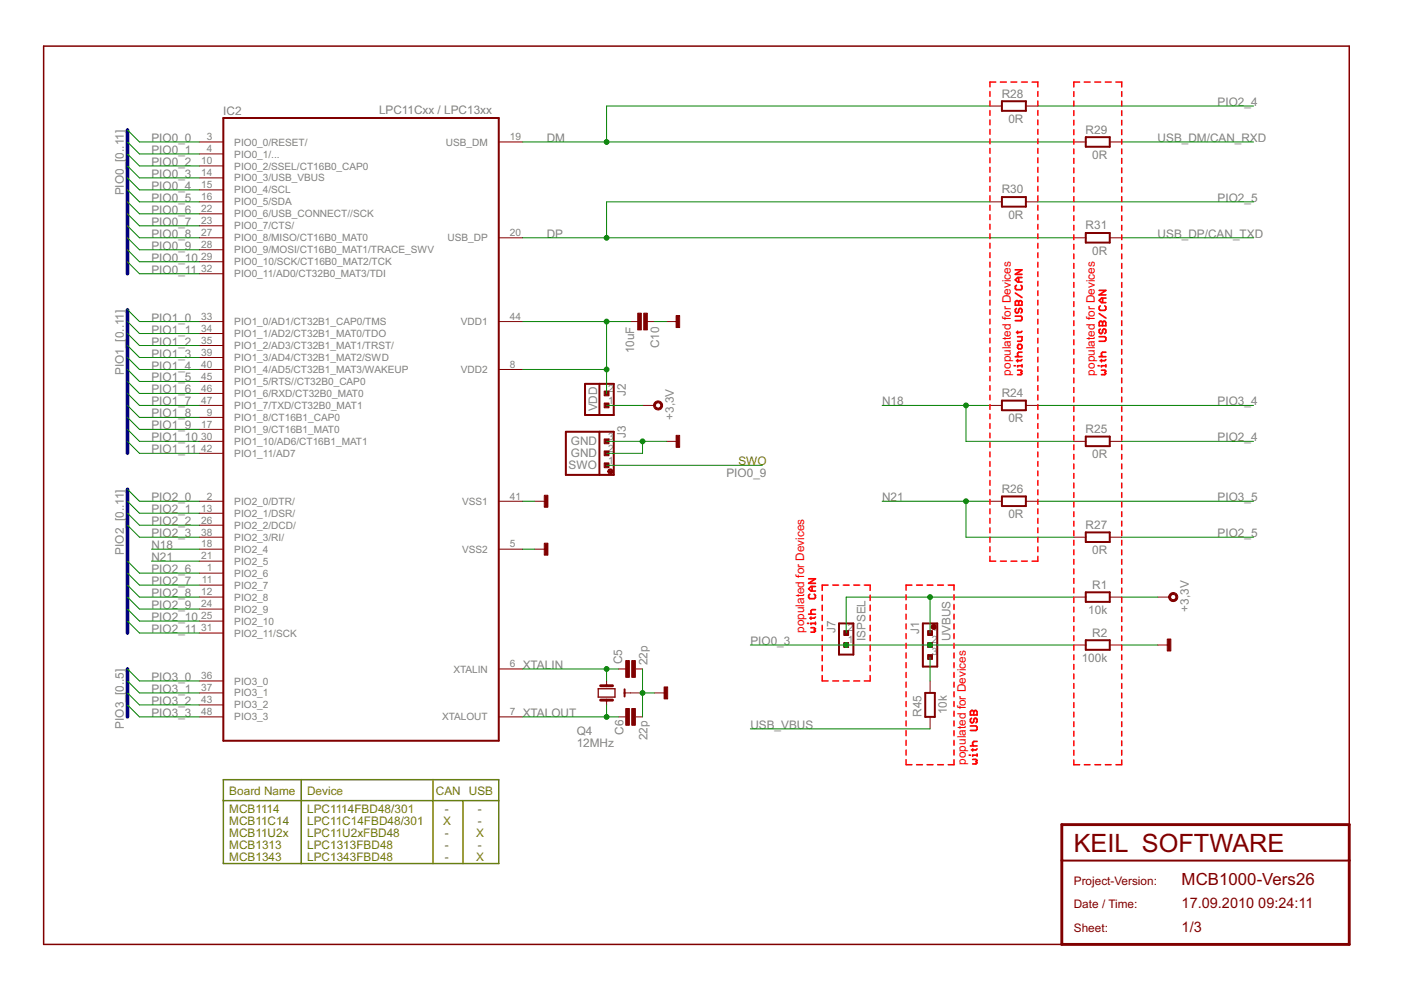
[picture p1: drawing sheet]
<svg xmlns="http://www.w3.org/2000/svg" width="297mm" height="210mm" viewBox="0 0 297 210" stroke-linecap="round" stroke-linejoin="round" font-family="sans-serif">
<g fill="#800000" stroke="#800000" stroke-width=".32">
<path d="M9.2 9.8v190.4z"/>
<path d="M9.2 9.8h276.9z"/>
<path d="M286.1 9.8v165z"/>
<path d="M9.2 200.2h215.9z"/>
</g>
<g fill="#800000" stroke="#800000" stroke-width=".61">
<path d="M225.1 182.5v17.7z"/>
<path d="M225.1 174.8v7.7z"/>
<path d="M225.1 174.8h61z"/>
<path d="M286.1 174.8v7.7z"/>
<path d="M286.1 182.5v17.7z"/>
<path d="M225.1 200.2h61z"/>
<path d="M127.3 145.4h1.3z"/>
<path d="M128.6 145.4h1.3z"/>
<path d="M127.3 148.4h1.3z"/>
<path d="M128.6 148.4h1.3z"/>
</g>
<g fill="#800000" stroke="#800000" stroke-width=".42">
<path d="M225.1 182.5h61z"/>
<path d="M132.4 146.2v.7z"/>
<path d="M132.4 146.9v.8z"/>
<path d="M47.3 157.1h58.4z"/>
<path d="M105.7 25v132.1z"/>
<path d="M47.3 25h58.4z"/>
<path d="M47.3 25v132.1z"/>
<path d="M212.4 21.5h5.1z"/>
<path d="M212.4 21.5v2z"/>
<path d="M212.4 23.5h5.1z"/>
<path d="M217.5 21.5v2z"/>
<path d="M230.2 29.1h5.1z"/>
<path d="M230.2 29.1v2z"/>
<path d="M230.2 31.1h5.1z"/>
<path d="M235.3 29.1v2z"/>
<path d="M212.4 41.8h5.1z"/>
<path d="M212.4 41.8v2z"/>
<path d="M212.4 43.8h5.1z"/>
<path d="M217.5 41.8v2z"/>
<path d="M230.2 49.4h5.1z"/>
<path d="M230.2 49.4v2z"/>
<path d="M230.2 51.4h5.1z"/>
<path d="M235.3 49.4v2z"/>
<path d="M212.4 84.9h5.1z"/>
<path d="M212.4 84.9v2.1z"/>
<path d="M212.4 87h5.1z"/>
<path d="M217.5 84.9v2.1z"/>
<path d="M230.2 92.6h5.1z"/>
<path d="M230.2 92.6v2z"/>
<path d="M230.2 94.6h5.1z"/>
<path d="M235.3 92.6v2z"/>
<path d="M212.4 105.3h5.1z"/>
<path d="M212.4 105.3v2z"/>
<path d="M212.4 107.3h5.1z"/>
<path d="M217.5 105.3v2z"/>
<path d="M230.2 112.9h5.1z"/>
<path d="M230.2 112.9v2z"/>
<path d="M230.2 114.9h5.1z"/>
<path d="M235.3 112.9v2z"/>
<path d="M230.2 125.6h5.1z"/>
<path d="M230.2 125.6v2z"/>
<path d="M230.2 127.6h5.1z"/>
<path d="M235.3 125.6v2z"/>
<path d="M230.2 135.7h5.1z"/>
<path d="M230.2 135.7v2.1z"/>
<path d="M230.2 137.8h5.1z"/>
<path d="M235.3 135.7v2.1z"/>
<path d="M177.9 138.8h3z"/>
<path d="M177.9 132.2v6.6z"/>
<path d="M180.9 132.2v6.6z"/>
<path d="M177.9 132.2h3z"/>
<path d="M195.7 141.3h3z"/>
<path d="M195.7 132.2v9.1z"/>
<path d="M198.7 132.2v9.1z"/>
<path d="M195.7 132.2h3z"/>
<path d="M196.2 146.9v5.1z"/>
<path d="M196.2 152h2z"/>
<path d="M198.2 146.9v5.1z"/>
<path d="M196.2 146.9h2z"/>
<path d="M127.1 88h3z"/>
<path d="M127.1 81.4v6.6z"/>
<path d="M130.1 81.4v6.6z"/>
<path d="M127.1 81.4h3z"/>
<path d="M124 81.4v6.6z"/>
<path d="M124 81.4h3.1z"/>
<path d="M124 88h3.1z"/>
<path d="M127.1 91.5h3z"/>
<path d="M127.1 91.5v9.2z"/>
<path d="M130.1 91.5v9.2z"/>
<path d="M127.1 100.7h3z"/>
<path d="M120 91.5v9.2z"/>
<path d="M120 91.5h7.1z"/>
<path d="M120 100.7h7.1z"/>
</g>
<g fill="#800000" stroke="#800000" stroke-width=".21">
<path d="M138.8 146.9h2.5z"/>
<path d="M128.6 144.4v1z"/>
<path d="M128.6 148.4v1.1z"/>
<path d="M133.7 146.9h2.5z"/>
<path d="M132.4 146.9h1.3z"/>
<path d="M131.1 141.8h1.6z"/>
<path d="M134.7 141.8h1.5z"/>
<path d="M134.7 152h1.5z"/>
<path d="M131.1 152h1.6z"/>
<path d="M105.7 106.3h5.1z"/>
<path d="M42.3 30.1h5z"/>
<path d="M105.7 30.1h5.1z"/>
<path d="M105.7 78.3h5.1z"/>
<path d="M105.7 68.2h5.1z"/>
<path d="M105.7 116.4h5.1z"/>
<path d="M42.3 32.6h5z"/>
<path d="M42.3 35.2h5z"/>
<path d="M42.3 37.7h5z"/>
<path d="M42.3 40.3h5z"/>
<path d="M42.3 42.8h5z"/>
<path d="M42.3 45.3h5z"/>
<path d="M42.3 47.9h5z"/>
<path d="M42.3 50.4h5z"/>
<path d="M42.3 53h5z"/>
<path d="M42.3 55.5h5z"/>
<path d="M42.3 58h5z"/>
<path d="M42.3 68.2h5z"/>
<path d="M42.3 70.7h5z"/>
<path d="M42.3 73.3h5z"/>
<path d="M42.3 75.8h5z"/>
<path d="M42.3 78.3h5z"/>
<path d="M42.3 80.9h5z"/>
<path d="M42.3 83.4h5z"/>
<path d="M42.3 86h5z"/>
<path d="M42.3 88.5h5z"/>
<path d="M42.3 91h5z"/>
<path d="M42.3 93.6h5z"/>
<path d="M42.3 96.1h5z"/>
<path d="M42.3 106.3h5z"/>
<path d="M42.3 124.1h5z"/>
<path d="M42.3 126.6h5z"/>
<path d="M42.3 108.8h5z"/>
<path d="M42.3 116.4h5z"/>
<path d="M42.3 119h5z"/>
<path d="M42.3 129.1h5z"/>
<path d="M42.3 131.7h5z"/>
<path d="M42.3 111.4h5z"/>
<path d="M42.3 134.2h5z"/>
<path d="M42.3 113.9h5z"/>
<path d="M42.3 121.5h5z"/>
<path d="M42.3 144.4h5z"/>
<path d="M42.3 146.9h5z"/>
<path d="M42.3 149.5h5z"/>
<path d="M42.3 152h5z"/>
<path d="M105.7 50.4h5.1z"/>
<path d="M105.7 141.8h5.1z"/>
<path d="M105.7 152h5.1z"/>
<path d="M137.2 68.2h1.6z"/>
<path d="M133.7 68.2h1.5z"/>
<path d="M141.3 68.2h2.5z"/>
<path d="M136.2 86h2.6z"/>
<path d="M113.4 106.3h2.5z"/>
<path d="M113.4 116.4h2.5z"/>
<path d="M217.5 22.5h2.5z"/>
<path d="M209.9 22.5h2.5z"/>
<path d="M235.3 30.1h2.5z"/>
<path d="M227.7 30.1h2.5z"/>
<path d="M217.5 42.8h2.5z"/>
<path d="M209.9 42.8h2.5z"/>
<path d="M235.3 50.4h2.5z"/>
<path d="M227.7 50.4h2.5z"/>
<path d="M217.5 86h2.5z"/>
<path d="M209.9 86h2.5z"/>
<path d="M235.3 93.6h2.5z"/>
<path d="M227.7 93.6h2.5z"/>
<path d="M217.5 106.3h2.5z"/>
<path d="M209.9 106.3h2.5z"/>
<path d="M235.3 113.9h2.5z"/>
<path d="M227.7 113.9h2.5z"/>
<path d="M235.3 126.6h2.5z"/>
<path d="M227.7 126.6h2.5z"/>
<path d="M235.3 136.8h2.5z"/>
<path d="M227.7 136.8h2.5z"/>
<path d="M245.4 126.6h2.6z"/>
<path d="M245.4 136.8h2.6z"/>
<path d="M197.2 144.4v2.5z"/>
<path d="M197.2 152v2.5z"/>
<path d="M141.3 93.6h2.5z"/>
<path d="M138.8 85.4a.96 .96 0 0 1 1.5 0 .96 .96 0 0 1-.5 1.5 .96 .96 0 0 1-1.2-.9h.4a.56 .56 0 0 1 .8-.5 .56 .56 0 0 1 .1 .9 .56 .56 0 0 1-.9-.3v-.1h-.4z" fill-rule="evenodd"/>
<path d="M248 126a.97 .97 0 0 1 1.5 .1 .97 .97 0 0 1-.5 1.4 .97 .97 0 0 1-1.2-.9h.4a.56 .56 0 0 1 .7-.6 .56 .56 0 0 1 .3 .9 .56 .56 0 0 1-1-.1v-.2h-.4z" fill-rule="evenodd"/>
<path d="M197.7 132.5a.55 .55 0 0 1 .8 .2 .55 .55 0 0 1-.4 .7 .55 .55 0 0 1-.7-.5l.6-.1 .1 .1-.1 .2-.6-.2z" fill-rule="evenodd"/>
<path d="M129.1 99.5a.55 .55 0 0 1 .8 .2 .55 .55 0 0 1-.4 .8 .55 .55 0 0 1-.6-.6l.6-.1v.3l-.6-.2z" fill-rule="evenodd"/>
</g>
<g fill="#800000" stroke="#800000" stroke-width=".21">
<path d="M140.8 145.6h.8v2.6h-.8z"/>
<path d="M132.7 140.1h.7v3.5h-.7z"/>
<path d="M133.9 140.1h.8v3.5h-.8z"/>
<path d="M133.9 150.2h.8v3.6h-.8z"/>
<path d="M132.7 150.2h.7v3.6h-.7z"/>
<path d="M136.5 66.4h.7v3.6h-.7z"/>
<path d="M135.2 66.4h.8v3.6h-.8z"/>
<path d="M143.3 66.9h.8v2.5h-.8z"/>
<path d="M115.4 105h.8v2.5h-.8z"/>
<path d="M115.4 115.2h.8v2.5h-.8z"/>
<path d="M247.5 135.5h.7v2.5h-.7z"/>
<path d="M178.9 133.7h1v1h-1z"/>
<path d="M178.9 136.2h1v1.1h-1z"/>
<path d="M196.7 136.2h1v1.1h-1z"/>
<path d="M196.7 138.8h1v1h-1z"/>
<path d="M196.7 133.7h1v1h-1z"/>
<path d="M128.1 82.9h1v1h-1z"/>
<path d="M128.1 85.4h1v1.1h-1z"/>
<path d="M128.1 95.6h1v1h-1z"/>
<path d="M128.1 93.1h1v1h-1z"/>
<path d="M128.1 98.1h1v1.1h-1z"/>
<path d="M143.3 92.3h.8v2.5h-.8z"/>
</g>
<g fill="#800000" stroke="#800000" stroke-width=".28">
<path d="M126.8 147.8h3.6z"/>
<path d="M130.4 146v1.8z"/>
<path d="M126.8 146h3.6z"/>
<path d="M126.8 146v1.8z"/>
</g>
<g fill="#000080" stroke="#000080" stroke-width=".76">
<path d="M27 27.6v30.4z"/>
<path d="M27 65.7v30.4z"/>
<path d="M27 103.7v30.5z"/>
<path d="M27 141.8v10.2z"/>
</g>
<g fill="#008000" stroke="#008000" stroke-width=".21">
<path d="M136.2 146.9v5.1z"/>
<path d="M136.2 141.8v5.1z"/>
<path d="M136.2 146.9h2.6z"/>
<path d="M138.8 68.2h2.5z"/>
<path d="M110.8 106.3h2.6z"/>
<path d="M110.8 116.4h2.6z"/>
<path d="M237.8 136.8h7.6z"/>
<path d="M136.2 93.6h5.1z"/>
<path d="M128.6 93.6h7.6z"/>
<path d="M136.2 93.6v2.5z"/>
<path d="M128.6 96.1h7.6z"/>
<path d="M128.6 152h2.5z"/>
<path d="M128.6 149.5v2.5z"/>
<path d="M110.8 152h17.8z"/>
<path d="M110.8 141.8h17.8z"/>
<path d="M128.6 141.8h2.5z"/>
<path d="M128.6 141.8v2.6z"/>
<path d="M27 27.6l2.6 2.5z"/>
<path d="M29.6 30.1h12.7z"/>
<path d="M27 30.1l2.6 2.5z"/>
<path d="M29.6 32.6h12.7z"/>
<path d="M27 32.6l2.6 2.6z"/>
<path d="M29.6 35.2h12.7z"/>
<path d="M27 35.2l2.6 2.5z"/>
<path d="M29.6 37.7h12.7z"/>
<path d="M197.2 136.8h30.5z"/>
<path d="M179.4 136.8h17.8z"/>
<path d="M159.1 136.8h20.3z"/>
<path d="M27 37.7l2.6 2.6z"/>
<path d="M29.6 40.3h12.7z"/>
<path d="M27 40.3l2.6 2.5z"/>
<path d="M29.6 42.8h12.7z"/>
<path d="M27 42.8l2.6 2.5z"/>
<path d="M29.6 45.3h12.7z"/>
<path d="M27 45.3l2.6 2.6z"/>
<path d="M29.6 47.9h12.7z"/>
<path d="M27 47.9l2.6 2.5z"/>
<path d="M29.6 50.4h12.7z"/>
<path d="M27 50.4l2.6 2.6z"/>
<path d="M29.6 53h12.7z"/>
<path d="M128.6 98.7h33z"/>
<path d="M27 55.5l2.6 2.5z"/>
<path d="M29.6 58h12.7z"/>
<path d="M27 53l2.6 2.5z"/>
<path d="M29.6 55.5h12.7z"/>
<path d="M27 65.7l2.6 2.5z"/>
<path d="M29.6 68.2h12.7z"/>
<path d="M27 68.2l2.6 2.5z"/>
<path d="M29.6 70.7h12.7z"/>
<path d="M27 70.7l2.6 2.6z"/>
<path d="M29.6 73.3h12.7z"/>
<path d="M27 73.3l2.6 2.5z"/>
<path d="M29.6 75.8h12.7z"/>
<path d="M27 75.8l2.6 2.5z"/>
<path d="M29.6 78.3h12.7z"/>
<path d="M27 78.3l2.6 2.6z"/>
<path d="M29.6 80.9h12.7z"/>
<path d="M27 80.9l2.6 2.5z"/>
<path d="M29.6 83.4h12.7z"/>
<path d="M27 83.4l2.6 2.6z"/>
<path d="M29.6 86h12.7z"/>
<path d="M27 86l2.6 2.5z"/>
<path d="M29.6 88.5h12.7z"/>
<path d="M27 88.5l2.6 2.5z"/>
<path d="M29.6 91h12.7z"/>
<path d="M27 93.6l2.6 2.5z"/>
<path d="M29.6 96.1h12.7z"/>
<path d="M27 103.7l2.6 2.6z"/>
<path d="M29.6 106.3h12.7z"/>
<path d="M27 106.3l2.6 2.5z"/>
<path d="M29.6 108.8h12.7z"/>
<path d="M27 108.8l2.6 2.6z"/>
<path d="M29.6 111.4h12.7z"/>
<path d="M27 111.4l2.6 2.5z"/>
<path d="M29.6 113.9h12.7z"/>
<path d="M220 22.5h45.8z"/>
<path d="M237.8 93.6h28z"/>
<path d="M220 42.8h45.8z"/>
<path d="M237.8 113.9h28z"/>
<path d="M27 119l2.6 2.5z"/>
<path d="M29.6 121.5h12.7z"/>
<path d="M27 121.5l2.6 2.6z"/>
<path d="M29.6 124.1h12.7z"/>
<path d="M27 124.1l2.6 2.5z"/>
<path d="M29.6 126.6h12.7z"/>
<path d="M27 126.6l2.6 2.5z"/>
<path d="M29.6 129.1h12.7z"/>
<path d="M27 129.1l2.6 2.6z"/>
<path d="M29.6 131.7h12.7z"/>
<path d="M27 131.7l2.6 2.5z"/>
<path d="M29.6 134.2h12.7z"/>
<path d="M110.8 30.1h17.8z"/>
<path d="M128.6 30.1h99.1z"/>
<path d="M128.6 22.5v7.6z"/>
<path d="M128.6 22.5h81.3z"/>
<path d="M237.8 30.1h28z"/>
<path d="M110.8 50.4h17.8z"/>
<path d="M128.6 50.4h99.1z"/>
<path d="M128.6 42.8v7.6z"/>
<path d="M128.6 42.8h81.3z"/>
<path d="M237.8 50.4h28z"/>
<path d="M220 86h45.8z"/>
<path d="M220 106.3h45.8z"/>
<path d="M204.8 93.6h22.9z"/>
<path d="M204.8 86v7.6z"/>
<path d="M204.8 86h5.1z"/>
<path d="M187 86h17.8z"/>
<path d="M32.1 116.4h10.2z"/>
<path d="M204.8 113.9h22.9z"/>
<path d="M204.8 106.3v7.6z"/>
<path d="M204.8 106.3h5.1z"/>
<path d="M187 106.3h17.8z"/>
<path d="M32.1 119h10.2z"/>
<path d="M237.8 126.6h7.6z"/>
<path d="M128.6 86h7.6z"/>
<path d="M197.2 126.6h30.5z"/>
<path d="M179.4 126.6h17.8z"/>
<path d="M197.2 126.6v7.6z"/>
<path d="M179.4 126.6v7.6z"/>
<path d="M197.2 139.3v5.1z"/>
<path d="M159.1 154.5h38.1z"/>
<path d="M128.6 68.2h5.1z"/>
<path d="M110.8 68.2h17.8z"/>
<path d="M128.6 68.2v10.1z"/>
<path d="M110.8 78.3h17.8z"/>
<path d="M128.6 78.3v5.1z"/>
<path d="M27 141.8l2.6 2.6z"/>
<path d="M29.6 144.4h12.7z"/>
<path d="M27 144.4l2.6 2.5z"/>
<path d="M29.6 146.9h12.7z"/>
<path d="M27 146.9l2.6 2.6z"/>
<path d="M29.6 149.5h12.7z"/>
<path d="M27 149.5l2.6 2.5z"/>
<path d="M29.6 152h12.7z"/>
<path d="M27 91l2.6 2.6z"/>
<path d="M29.6 93.6h12.7z"/>
<circle cx="136.2" cy="146.9" r=".51"/>
<circle cx="136.2" cy="93.6" r=".51"/>
<circle cx="128.6" cy="152" r=".51"/>
<circle cx="128.6" cy="141.8" r=".51"/>
<circle cx="197.2" cy="136.8" r=".51"/>
<circle cx="179.4" cy="136.8" r=".51"/>
<circle cx="128.6" cy="30.1" r=".51"/>
<circle cx="128.6" cy="50.4" r=".51"/>
<circle cx="204.8" cy="86" r=".51"/>
<circle cx="204.8" cy="106.3" r=".51"/>
<circle cx="197.2" cy="126.6" r=".51"/>
<circle cx="128.6" cy="68.2" r=".51"/>
<circle cx="128.6" cy="78.3" r=".51"/>
</g>
<g fill="#808000" stroke="#808000" stroke-width=".32">
<path d="M47.3 169.8h16.6z"/>
<path d="M63.9 169.8h27.9z"/>
<path d="M91.8 169.8h6.3z"/>
<path d="M98.1 169.8h7.6z"/>
<path d="M105.7 169.8v13.3z"/>
<path d="M98.1 183.1h7.6z"/>
<path d="M91.8 183.1h6.3z"/>
<path d="M63.9 183.1h27.9z"/>
<path d="M47.3 183.1h16.6z"/>
<path d="M47.3 169.8v13.3z"/>
<path d="M63.9 169.8v13.3z"/>
<path d="M91.8 169.8v13.3z"/>
<path d="M98.1 169.8v13.3z"/>
<path d="M47.3 165.3h16.6z"/>
<path d="M63.9 165.3h27.9z"/>
<path d="M91.8 165.3h13.9z"/>
<path d="M47.3 165.3v4.5z"/>
<path d="M105.7 165.3v4.5z"/>
<path d="M63.9 165.3v4.5z"/>
<path d="M91.8 165.3v4.5z"/>
</g>
<g fill="#f00" stroke="#f00" stroke-width=".32">
<path d="M209.9 17.4v1z"/>
<path d="M209.9 19.4v1z"/>
<path d="M209.9 21.4v1z"/>
<path d="M209.9 23.4v1z"/>
<path d="M209.9 25.4v1.1z"/>
<path d="M209.9 27.5v1z"/>
<path d="M209.9 29.5v1z"/>
<path d="M209.9 31.5v1z"/>
<path d="M209.9 33.5v1z"/>
<path d="M209.9 35.5v1z"/>
<path d="M209.9 37.5v1z"/>
<path d="M209.9 39.5v1z"/>
<path d="M209.9 41.5v1z"/>
<path d="M209.9 43.5v1.1z"/>
<path d="M209.9 45.6v1z"/>
<path d="M209.9 47.6v1z"/>
<path d="M209.9 49.6v1z"/>
<path d="M209.9 51.6v1z"/>
<path d="M209.9 53.6v1z"/>
<path d="M209.9 55.6v1z"/>
<path d="M209.9 57.6v1z"/>
<path d="M209.9 59.6v1z"/>
<path d="M209.9 61.6v1.1z"/>
<path d="M209.9 63.6v1.1z"/>
<path d="M209.9 65.7v1z"/>
<path d="M209.9 67.7v1z"/>
<path d="M209.9 69.7v1z"/>
<path d="M209.9 71.7v1z"/>
<path d="M209.9 73.7v1z"/>
<path d="M209.9 75.7v1z"/>
<path d="M209.9 77.7v1z"/>
<path d="M209.9 79.8v1z"/>
<path d="M209.9 81.8v1z"/>
<path d="M209.9 83.8v1z"/>
<path d="M209.9 85.8v1z"/>
<path d="M209.9 87.8v1z"/>
<path d="M209.9 89.8v1z"/>
<path d="M209.9 91.8v1z"/>
<path d="M209.9 93.8v1z"/>
<path d="M209.9 95.8v1.1z"/>
<path d="M209.9 97.9v1z"/>
<path d="M209.9 99.9v1z"/>
<path d="M209.9 101.9v1z"/>
<path d="M209.9 103.9v1z"/>
<path d="M209.9 105.9v1z"/>
<path d="M209.9 107.9v1z"/>
<path d="M209.9 109.9v1z"/>
<path d="M209.9 111.9v1z"/>
<path d="M209.9 113.9v1.1z"/>
<path d="M209.9 116v1z"/>
<path d="M209.9 118v1z"/>
<path d="M209.9 119h1.2z"/>
<path d="M212.1 119h1.3z"/>
<path d="M214.4 119h1.2z"/>
<path d="M216.6 119h1.2z"/>
<path d="M218.8 119h1.2z"/>
<path d="M220 118v1z"/>
<path d="M220 116v1z"/>
<path d="M220 113.9v1.1z"/>
<path d="M220 111.9v1z"/>
<path d="M220 109.9v1z"/>
<path d="M220 107.9v1z"/>
<path d="M220 105.9v1z"/>
<path d="M220 103.9v1z"/>
<path d="M220 101.9v1z"/>
<path d="M220 99.9v1z"/>
<path d="M220 97.9v1z"/>
<path d="M220 95.8v1.1z"/>
<path d="M220 93.8v1z"/>
<path d="M220 91.8v1z"/>
<path d="M220 89.8v1z"/>
<path d="M220 87.8v1z"/>
<path d="M220 85.8v1z"/>
<path d="M220 83.8v1z"/>
<path d="M220 81.8v1z"/>
<path d="M220 79.8v1z"/>
<path d="M220 77.7v1.1z"/>
<path d="M220 75.7v1.1z"/>
<path d="M220 73.7v1z"/>
<path d="M220 71.7v1z"/>
<path d="M220 69.7v1z"/>
<path d="M220 67.7v1z"/>
<path d="M220 65.7v1z"/>
<path d="M220 63.7v1z"/>
<path d="M220 61.7v1z"/>
<path d="M220 59.6v1z"/>
<path d="M220 57.6v1z"/>
<path d="M220 55.6v1z"/>
<path d="M220 53.6v1z"/>
<path d="M220 51.6v1z"/>
<path d="M220 49.6v1z"/>
<path d="M220 47.6v1z"/>
<path d="M220 45.6v1z"/>
<path d="M220 43.5v1.1z"/>
<path d="M220 41.5v1z"/>
<path d="M220 39.5v1z"/>
<path d="M220 37.5v1z"/>
<path d="M220 35.5v1z"/>
<path d="M220 33.5v1z"/>
<path d="M220 31.5v1z"/>
<path d="M220 29.5v1z"/>
<path d="M220 27.5v1z"/>
<path d="M220 25.4v1.1z"/>
<path d="M220 23.4v1z"/>
<path d="M220 21.4v1z"/>
<path d="M220 19.4v1z"/>
<path d="M220 17.4v1z"/>
<path d="M218.8 17.4h1.2z"/>
<path d="M216.6 17.4h1.2z"/>
<path d="M214.4 17.4h1.2z"/>
<path d="M212.1 17.4h1.3z"/>
<path d="M209.9 17.4h1.2z"/>
<path d="M227.7 161.1v1z"/>
<path d="M227.7 159.1v1z"/>
<path d="M227.7 157.1v1z"/>
<path d="M227.7 155v1.1z"/>
<path d="M227.7 153v1.1z"/>
<path d="M227.7 151v1z"/>
<path d="M227.7 149v1z"/>
<path d="M227.7 147v1z"/>
<path d="M227.7 144.9v1z"/>
<path d="M227.7 142.9v1z"/>
<path d="M227.7 140.9v1z"/>
<path d="M227.7 138.9v1z"/>
<path d="M227.7 136.8v1.1z"/>
<path d="M227.7 134.8v1z"/>
<path d="M227.7 132.8v1z"/>
<path d="M227.7 130.8v1z"/>
<path d="M227.7 128.7v1.1z"/>
<path d="M227.7 126.7v1z"/>
<path d="M227.7 124.7v1z"/>
<path d="M227.7 122.7v1z"/>
<path d="M227.7 120.6v1.1z"/>
<path d="M227.7 118.6v1z"/>
<path d="M227.7 116.6v1z"/>
<path d="M227.7 114.6v1z"/>
<path d="M227.7 112.5v1.1z"/>
<path d="M227.7 110.5v1z"/>
<path d="M227.7 108.5v1z"/>
<path d="M227.7 106.5v1z"/>
<path d="M227.7 104.4v1.1z"/>
<path d="M227.7 102.4v1z"/>
<path d="M227.7 100.4v1z"/>
<path d="M227.7 98.4v1z"/>
<path d="M227.7 96.4v1z"/>
<path d="M227.7 94.3v1.1z"/>
<path d="M227.7 92.3v1z"/>
<path d="M227.7 90.3v1z"/>
<path d="M227.7 88.2v1.1z"/>
<path d="M227.7 86.2v1z"/>
<path d="M227.7 84.2v1z"/>
<path d="M227.7 82.2v1z"/>
<path d="M227.7 80.2v1z"/>
<path d="M227.7 78.1v1.1z"/>
<path d="M227.7 76.1v1z"/>
<path d="M227.7 74.1v1z"/>
<path d="M227.7 72.1v1z"/>
<path d="M227.7 70v1.1z"/>
<path d="M227.7 68v1z"/>
<path d="M227.7 66v1z"/>
<path d="M227.7 64v1z"/>
<path d="M227.7 61.9v1z"/>
<path d="M227.7 59.9v1z"/>
<path d="M227.7 57.9v1z"/>
<path d="M227.7 55.9v1z"/>
<path d="M227.7 53.8v1.1z"/>
<path d="M227.7 51.8v1z"/>
<path d="M227.7 49.8v1z"/>
<path d="M227.7 47.8v1z"/>
<path d="M227.7 45.7v1.1z"/>
<path d="M227.7 43.7v1z"/>
<path d="M227.7 41.7v1z"/>
<path d="M227.7 39.7v1z"/>
<path d="M227.7 37.6v1.1z"/>
<path d="M227.7 35.6v1z"/>
<path d="M227.7 33.6v1z"/>
<path d="M227.7 31.6v1z"/>
<path d="M227.7 29.5v1.1z"/>
<path d="M227.7 27.5v1.1z"/>
<path d="M227.7 25.5v1z"/>
<path d="M227.7 23.5v1z"/>
<path d="M227.7 21.4v1.1z"/>
<path d="M227.7 19.4v1z"/>
<path d="M227.7 17.4v1z"/>
<path d="M237.8 161.1v1z"/>
<path d="M237.8 159.1v1z"/>
<path d="M237.8 157.1v1z"/>
<path d="M237.8 155v1.1z"/>
<path d="M237.8 153v1.1z"/>
<path d="M237.8 151v1z"/>
<path d="M237.8 149v1z"/>
<path d="M237.8 147v1z"/>
<path d="M237.8 144.9v1z"/>
<path d="M237.8 142.9v1z"/>
<path d="M237.8 140.9v1z"/>
<path d="M237.8 138.9v1z"/>
<path d="M237.8 136.8v1.1z"/>
<path d="M237.8 134.8v1z"/>
<path d="M237.8 132.8v1z"/>
<path d="M237.8 130.8v1z"/>
<path d="M237.8 128.7v1.1z"/>
<path d="M237.8 126.7v1z"/>
<path d="M237.8 124.7v1z"/>
<path d="M237.8 122.7v1z"/>
<path d="M237.8 120.6v1.1z"/>
<path d="M237.8 118.6v1z"/>
<path d="M237.8 116.6v1z"/>
<path d="M237.8 114.6v1z"/>
<path d="M237.8 112.5v1.1z"/>
<path d="M237.8 110.5v1z"/>
<path d="M237.8 108.5v1z"/>
<path d="M237.8 106.5v1z"/>
<path d="M237.8 104.4v1.1z"/>
<path d="M237.8 102.4v1z"/>
<path d="M237.8 100.4v1z"/>
<path d="M237.8 98.4v1z"/>
<path d="M237.8 96.4v1z"/>
<path d="M237.8 94.3v1.1z"/>
<path d="M237.8 92.3v1z"/>
<path d="M237.8 90.3v1z"/>
<path d="M237.8 88.2v1.1z"/>
<path d="M237.8 86.2v1z"/>
<path d="M237.8 84.2v1z"/>
<path d="M237.8 82.2v1z"/>
<path d="M237.8 80.2v1z"/>
<path d="M237.8 78.1v1.1z"/>
<path d="M237.8 76.1v1z"/>
<path d="M237.8 74.1v1z"/>
<path d="M237.8 72.1v1z"/>
<path d="M237.8 70v1.1z"/>
<path d="M237.8 68v1z"/>
<path d="M237.8 66v1z"/>
<path d="M237.8 64v1z"/>
<path d="M237.8 61.9v1z"/>
<path d="M237.8 59.9v1z"/>
<path d="M237.8 57.9v1z"/>
<path d="M237.8 55.9v1z"/>
<path d="M237.8 53.8v1.1z"/>
<path d="M237.8 51.8v1z"/>
<path d="M237.8 49.8v1z"/>
<path d="M237.8 47.8v1z"/>
<path d="M237.8 45.7v1.1z"/>
<path d="M237.8 43.7v1z"/>
<path d="M237.8 41.7v1z"/>
<path d="M237.8 39.7v1z"/>
<path d="M237.8 37.6v1.1z"/>
<path d="M237.8 35.6v1z"/>
<path d="M237.8 33.6v1z"/>
<path d="M237.8 31.6v1z"/>
<path d="M237.8 29.5v1.1z"/>
<path d="M237.8 27.5v1.1z"/>
<path d="M237.8 25.5v1z"/>
<path d="M237.8 23.5v1z"/>
<path d="M237.8 21.4v1.1z"/>
<path d="M237.8 19.4v1z"/>
<path d="M237.8 17.4v1z"/>
<path d="M236.6 17.4h1.2z"/>
<path d="M234.4 17.4h1.2z"/>
<path d="M232.1 17.4h1.3z"/>
<path d="M229.9 17.4h1.2z"/>
<path d="M227.7 17.4h1.2z"/>
<path d="M236.6 162.1h1.2z"/>
<path d="M234.4 162.1h1.2z"/>
<path d="M232.1 162.1h1.3z"/>
<path d="M229.9 162.1h1.2z"/>
<path d="M227.7 162.1h1.2z"/>
<path d="M202.3 161.1v1z"/>
<path d="M202.3 159v1.1z"/>
<path d="M202.3 157v1z"/>
<path d="M202.3 154.9v1.1z"/>
<path d="M202.3 152.9v1z"/>
<path d="M202.3 150.8v1z"/>
<path d="M202.3 148.7v1.1z"/>
<path d="M202.3 146.7v1z"/>
<path d="M202.3 144.6v1.1z"/>
<path d="M202.3 142.6v1z"/>
<path d="M202.3 140.5v1.1z"/>
<path d="M202.3 138.5v1z"/>
<path d="M202.3 136.4v1.1z"/>
<path d="M202.3 134.3v1.1z"/>
<path d="M202.3 132.3v1z"/>
<path d="M202.3 130.2v1.1z"/>
<path d="M202.3 128.2v1z"/>
<path d="M202.3 126.1v1.1z"/>
<path d="M202.3 124.1v1z"/>
<path d="M192.1 161.1v1z"/>
<path d="M192.1 159v1.1z"/>
<path d="M192.1 157v1z"/>
<path d="M192.1 154.9v1.1z"/>
<path d="M192.1 152.9v1z"/>
<path d="M192.1 150.8v1z"/>
<path d="M192.1 148.7v1.1z"/>
<path d="M192.1 146.7v1z"/>
<path d="M192.1 144.6v1.1z"/>
<path d="M192.1 142.6v1z"/>
<path d="M192.1 140.5v1.1z"/>
<path d="M192.1 138.5v1z"/>
<path d="M192.1 136.4v1.1z"/>
<path d="M192.1 134.3v1.1z"/>
<path d="M192.1 132.3v1z"/>
<path d="M192.1 130.2v1.1z"/>
<path d="M192.1 128.2v1z"/>
<path d="M192.1 126.1v1.1z"/>
<path d="M192.1 124.1v1z"/>
<path d="M201 162.1h1.3z"/>
<path d="M198.8 162.1h1.2z"/>
<path d="M196.6 162.1h1.2z"/>
<path d="M194.3 162.1h1.3z"/>
<path d="M192.1 162.1h1.2z"/>
<path d="M192.1 124.1h1.2z"/>
<path d="M194.3 124.1h1.3z"/>
<path d="M196.6 124.1h1.2z"/>
<path d="M198.8 124.1h1.2z"/>
<path d="M201 124.1h1.3z"/>
<path d="M184.5 143.2v1.2z"/>
<path d="M184.5 141.1v1.1z"/>
<path d="M184.5 139v1.1z"/>
<path d="M184.5 136.8v1.2z"/>
<path d="M184.5 134.7v1.1z"/>
<path d="M184.5 132.6v1.1z"/>
<path d="M184.5 130.5v1.1z"/>
<path d="M184.5 128.3v1.2z"/>
<path d="M184.5 126.2v1.1z"/>
<path d="M184.5 124.1v1.1z"/>
<path d="M174.3 143.2v1.2z"/>
<path d="M174.3 141.1v1.1z"/>
<path d="M174.3 139v1.1z"/>
<path d="M174.3 136.8v1.2z"/>
<path d="M174.3 134.7v1.1z"/>
<path d="M174.3 132.6v1.1z"/>
<path d="M174.3 130.5v1.1z"/>
<path d="M174.3 128.3v1.2z"/>
<path d="M174.3 126.2v1.1z"/>
<path d="M174.3 124.1v1.1z"/>
<path d="M174.3 124.1h1.3z"/>
<path d="M176.6 124.1h1.2z"/>
<path d="M178.8 124.1h1.2z"/>
<path d="M181 124.1h1.3z"/>
<path d="M183.3 124.1h1.2z"/>
<path d="M174.3 144.4h1.3z"/>
<path d="M176.6 144.4h1.2z"/>
<path d="M178.8 144.4h1.2z"/>
<path d="M181 144.4h1.3z"/>
<path d="M183.3 144.4h1.2z"/>
</g>
<g fill="#f00" stroke="#f00" stroke-width=".36">
<path d="M215.8 79.4h.7z"/>
<path d="M216.5 79.4l.2-.2z"/>
<path d="M216.5 79l.2 .2z"/>
<path d="M216.7 78.7l-.2 .3z"/>
<path d="M216.5 78.5l.2 .2z"/>
<path d="M215.8 78.5h.7z"/>
<path d="M215.8 77.6v.2z"/>
<path d="M215.8 77.6h.9z"/>
<path d="M216.7 77.3v.5z"/>
<path d="M215 77.6h.3z"/>
<path d="M215.5 76.5h1z"/>
<path d="M216.5 76.5l.2-.3z"/>
<path d="M215.8 76.2v.5z"/>
<path d="M215.3 75.6h1.4z"/>
<path d="M215.8 75.4l.2 .2z"/>
<path d="M215.8 74.9v.5z"/>
<path d="M216 74.7l-.2 .2z"/>
<path d="M216 74.7h.7z"/>
<path d="M216.7 73.3v.4z"/>
<path d="M216.5 73l.2 .3z"/>
<path d="M216 73h.5z"/>
<path d="M216 73l-.2 .3z"/>
<path d="M215.8 73.3v.4z"/>
<path d="M215.8 73.7l.2 .3z"/>
<path d="M216 74h.5z"/>
<path d="M216.5 74l.2-.3z"/>
<path d="M215.8 72.3h.7z"/>
<path d="M216.5 72.3l.2-.2z"/>
<path d="M216.7 71.4v.7z"/>
<path d="M215.8 71.4h.9z"/>
<path d="M215.5 70.5h1z"/>
<path d="M216.5 70.5l.2-.3z"/>
<path d="M215.8 70.2v.5z"/>
<path d="M215.3 68h1.2z"/>
<path d="M216.7 67.7l-.2 .3z"/>
<path d="M216.7 67.3v.4z"/>
<path d="M216.5 67l.2 .3z"/>
<path d="M215.3 67h1.2z"/>
<path d="M215.5 65.4l-.2 .2z"/>
<path d="M215.3 65.6v.5z"/>
<path d="M215.3 66.1l.2 .2z"/>
<path d="M215.5 66.3h.3z"/>
<path d="M216 66.1l-.2 .2z"/>
<path d="M216 65.6v.5z"/>
<path d="M216 65.6l.2-.2z"/>
<path d="M216.2 65.4h.3z"/>
<path d="M216.5 65.4l.2 .2z"/>
<path d="M216.7 65.6v.5z"/>
<path d="M216.5 66.3l.2-.2z"/>
<path d="M215.3 64.7h1.4z"/>
<path d="M215.3 64v.7z"/>
<path d="M215.3 64l.2-.2z"/>
<path d="M215.5 63.8h.3z"/>
<path d="M215.8 63.8l.2 .2z"/>
<path d="M216 64l.2-.2z"/>
<path d="M216.2 63.8h.3z"/>
<path d="M216.5 63.8l.2 .2z"/>
<path d="M216.7 64v.7z"/>
<path d="M216 64v.7z"/>
<path d="M215.3 62.1l1.4 1z"/>
<path d="M215.5 60.5l-.2 .2z"/>
<path d="M215.3 60.7v.5z"/>
<path d="M215.3 61.2l.2 .2z"/>
<path d="M215.5 61.4h1z"/>
<path d="M216.5 61.4l.2-.2z"/>
<path d="M216.7 60.7v.5z"/>
<path d="M216.5 60.5l.2 .2z"/>
<path d="M215.8 59.8h.9z"/>
<path d="M215.3 59.3l.5 .5z"/>
<path d="M215.3 59.3l.5-.5z"/>
<path d="M215.8 58.8h.9z"/>
<path d="M216 58.8v1z"/>
<path d="M215.3 58.2h1.4z"/>
<path d="M215.3 58.2l1.4-1z"/>
<path d="M215.3 57.2h1.4z"/>
<path d="M233.5 79.4h.7z"/>
<path d="M234.2 79.4l.3-.2z"/>
<path d="M234.2 79l.3 .2z"/>
<path d="M234.5 78.7l-.3 .3z"/>
<path d="M234.2 78.5l.3 .2z"/>
<path d="M233.5 78.5h.7z"/>
<path d="M233.5 77.6v.2z"/>
<path d="M233.5 77.6h1z"/>
<path d="M234.5 77.3v.5z"/>
<path d="M232.8 77.6h.2z"/>
<path d="M233.3 76.5h.9z"/>
<path d="M234.2 76.5l.3-.3z"/>
<path d="M233.5 76.2v.5z"/>
<path d="M233 75.6h1.5z"/>
<path d="M233.5 75.4l.3 .2z"/>
<path d="M233.5 74.9v.5z"/>
<path d="M233.8 74.7l-.3 .2z"/>
<path d="M233.8 74.7h.7z"/>
<path d="M233 72.3h1.2z"/>
<path d="M234.2 72.3l.3-.2z"/>
<path d="M234.5 71.6v.5z"/>
<path d="M234.2 71.4l.3 .2z"/>
<path d="M233 71.4h1.2z"/>
<path d="M233.3 69.8l-.3 .2z"/>
<path d="M233 70v.5z"/>
<path d="M233 70.5l.3 .2z"/>
<path d="M233.3 70.7h.2z"/>
<path d="M233.8 70.5l-.3 .2z"/>
<path d="M233.8 70v.5z"/>
<path d="M233.8 70l.2-.2z"/>
<path d="M234 69.8h.2z"/>
<path d="M234.2 69.8l.3 .2z"/>
<path d="M234.5 70v.5z"/>
<path d="M234.5 70.5l-.3 .2z"/>
<path d="M233 69.1h1.5z"/>
<path d="M233 68.4v.7z"/>
<path d="M233.3 68.1l-.3 .3z"/>
<path d="M233.3 68.1h.2z"/>
<path d="M233.5 68.1l.3 .3z"/>
<path d="M234 68.1l-.2 .3z"/>
<path d="M234 68.1h.2z"/>
<path d="M234.2 68.1l.3 .3z"/>
<path d="M234.5 68.4v.7z"/>
<path d="M233.8 68.4v.7z"/>
<path d="M233 66.5l1.5 .9z"/>
<path d="M233.3 64.9l-.3 .2z"/>
<path d="M233 65.1v.5z"/>
<path d="M233 65.6l.3 .2z"/>
<path d="M233.3 65.8h.9z"/>
<path d="M234.5 65.6l-.3 .2z"/>
<path d="M234.5 65.1v.5z"/>
<path d="M234.2 64.9l.3 .2z"/>
<path d="M233.5 64.2h1z"/>
<path d="M233 63.7l.5 .5z"/>
<path d="M233 63.7l.5-.5z"/>
<path d="M233.5 63.2h1z"/>
<path d="M233.8 63.2v1z"/>
<path d="M233 62.5h1.5z"/>
<path d="M233 62.5l1.5-.9z"/>
<path d="M233 61.6h1.5z"/>
<path d="M206.2 162h.7z"/>
<path d="M206.9 162l.3-.3z"/>
<path d="M206.9 161.5l.3 .2z"/>
<path d="M207.2 161.2l-.3 .3z"/>
<path d="M206.9 161l.3 .2z"/>
<path d="M206.2 161h.7z"/>
<path d="M206.2 160.1v.2z"/>
<path d="M206.2 160.1h1z"/>
<path d="M207.2 159.9v.4z"/>
<path d="M205.5 160.1h.2z"/>
<path d="M206 159h.9z"/>
<path d="M206.9 159l.3-.2z"/>
<path d="M206.2 158.8v.4z"/>
<path d="M205.7 158.2h1.5z"/>
<path d="M206.2 157.9l.3 .3z"/>
<path d="M206.2 157.4v.5z"/>
<path d="M206.2 157.4l.3-.2z"/>
<path d="M206.5 157.2h.7z"/>
<path d="M205.7 154.9h1.2z"/>
<path d="M206.9 154.9l.3-.3z"/>
<path d="M207.2 154.2v.4z"/>
<path d="M206.9 153.9l.3 .3z"/>
<path d="M205.7 153.9h1.2z"/>
<path d="M206 152.3l-.3 .2z"/>
<path d="M205.7 152.5v.5z"/>
<path d="M205.7 153l.3 .2z"/>
<path d="M206 153.2h.2z"/>
<path d="M206.5 153l-.3 .2z"/>
<path d="M206.5 152.5v.5z"/>
<path d="M206.5 152.5l.2-.2z"/>
<path d="M206.7 152.3h.2z"/>
<path d="M206.9 152.3l.3 .2z"/>
<path d="M207.2 152.5v.5z"/>
<path d="M207.2 153l-.3 .2z"/>
<path d="M205.7 151.6h1.5z"/>
<path d="M205.7 150.9v.7z"/>
<path d="M206 150.6l-.3 .3z"/>
<path d="M206 150.6h.2z"/>
<path d="M206.2 150.6l.3 .3z"/>
<path d="M206.7 150.6l-.2 .3z"/>
<path d="M206.7 150.6h.2z"/>
<path d="M206.9 150.6l.3 .3z"/>
<path d="M207.2 150.9v.7z"/>
<path d="M206.5 150.9v.7z"/>
<path d="M171.9 134h.7z"/>
<path d="M172.6 134l.3-.2z"/>
<path d="M172.6 133.6l.3 .2z"/>
<path d="M172.6 133.6l.3-.3z"/>
<path d="M172.6 133.1l.3 .2z"/>
<path d="M171.9 133.1h.7z"/>
<path d="M171.9 132.2v.2z"/>
<path d="M171.9 132.2h1z"/>
<path d="M172.9 131.9v.5z"/>
<path d="M171.2 132.2h.2z"/>
<path d="M171.7 131.1h.9z"/>
<path d="M172.6 131.1l.3-.3z"/>
<path d="M171.9 130.8v.5z"/>
<path d="M171.4 130.2h1.5z"/>
<path d="M171.9 130l.3 .2z"/>
<path d="M171.9 129.5v.5z"/>
<path d="M171.9 129.5l.3-.2z"/>
<path d="M172.2 129.3h.7z"/>
<path d="M171.7 126l-.3 .2z"/>
<path d="M171.4 126.2v.5z"/>
<path d="M171.4 126.7l.3 .2z"/>
<path d="M171.7 126.9h.9z"/>
<path d="M172.6 126.9l.3-.2z"/>
<path d="M172.9 126.2v.5z"/>
<path d="M172.6 126l.3 .2z"/>
<path d="M171.9 125.3h1z"/>
<path d="M171.4 124.8l.5 .5z"/>
<path d="M171.4 124.8l.5-.4z"/>
<path d="M171.9 124.4h1z"/>
<path d="M172.2 124.4v.9z"/>
<path d="M171.4 123.7h1.5z"/>
<path d="M171.4 123.7l1.5-1z"/>
<path d="M171.4 122.7h1.5z"/>
</g>
<text font-size="6" fill="#800000" x="227.7" y="180.7">KEIL SOFTWARE</text>
<text font-size="4" fill="#800000" x="250.5" y="187.5">MCB1000-Vers26</text>
<g font-size="3.4" fill="#800000">
<text x="250.5" y="192.6">17.09.2010</text>
<text x="250.5" y="197.7">1/3</text>
<text x="266.8" y="192.6">09:24:11</text>
</g>
<g font-size="2.8" fill="#808080">
<text x="212.4" y="20.7">R28</text>
<text x="258.1" y="22.5">PIO2_4</text>
<text x="47.3" y="24.4">IC2</text>
<text x="80.4" y="24.3">LPC11Cxx / LPC13xx</text>
<text x="213.8" y="26">0R</text>
<text x="230.2" y="28.3">R29</text>
<text x="32.1" y="30.1">PIO0_0</text>
<text x="32.1" y="32.6">PIO0_1</text>
<text x="32.1" y="35.2">PIO0_2</text>
<text x="115.9" y="30.1">DM</text>
<text x="231.6" y="33.7">0R</text>
<text x="245.4" y="30.1">USB_DM/CAN_RXD</text>
<text x="26.3" y="41.4" transform="rotate(-90 26.3 41.4)">PIO0_[0..11]</text>
<text x="32.1" y="37.7">PIO0_3</text>
<text x="32.1" y="40.3">PIO0_4</text>
<text x="212.4" y="41">R30</text>
<text x="32.1" y="42.8">PIO0_5</text>
<text x="32.1" y="45.3">PIO0_6</text>
<text x="32.1" y="47.9">PIO0_7</text>
<text x="213.8" y="46.3">0R</text>
<text x="258.1" y="42.8">PIO2_5</text>
<text x="32.1" y="50.4">PIO0_8</text>
<text x="32.1" y="53">PIO0_9</text>
<text x="115.9" y="50.4">DP</text>
<text x="230.2" y="48.6">R31</text>
<text x="231.6" y="54">0R</text>
<text x="245.4" y="50.4">USB_DP/CAN_TXD</text>
<text x="32.1" y="58">PIO0_11</text>
<text x="32.1" y="55.5">PIO0_10</text>
<text x="32.1" y="68.2">PIO1_0</text>
<text x="32.1" y="70.7">PIO1_1</text>
<text x="32.1" y="73.3">PIO1_2</text>
<text x="32.1" y="75.8">PIO1_3</text>
<text x="134.5" y="74.9" transform="rotate(-90 134.5 74.9)">10uF</text>
<text x="139.8" y="73.8" transform="rotate(-90 139.8 73.8)">C10</text>
<text x="26.3" y="79.5" transform="rotate(-90 26.3 79.5)">PIO1_[0..11]</text>
<text x="32.1" y="78.3">PIO1_4</text>
<text x="32.1" y="80.9">PIO1_5</text>
<text x="32.1" y="83.4">PIO1_6</text>
<text x="132.7" y="83.9" transform="rotate(-90 132.7 83.9)">J2</text>
<text x="32.1" y="86">PIO1_7</text>
<text x="32.1" y="88.5">PIO1_8</text>
<text x="126.6" y="87.2" transform="rotate(-90 126.6 87.2)">VDD</text>
<text x="142.8" y="89" transform="rotate(-90 142.8 89)">+3,3V</text>
<text x="187" y="86">N18</text>
<text x="212.4" y="84.2">R24</text>
<text x="213.8" y="89.5">0R</text>
<text x="258.1" y="86">PIO3_4</text>
<text x="32.1" y="91">PIO1_9</text>
<text x="32.1" y="93.6">PIO1_10</text>
<text x="121" y="94.3">GND</text>
<text x="132.7" y="92.8" transform="rotate(-90 132.7 92.8)">J3</text>
<text x="230.2" y="91.8">R25</text>
<text x="258.1" y="93.6">PIO2_4</text>
<text x="32.1" y="96.1">PIO1_11</text>
<text x="120.6" y="99.4">SWO</text>
<text x="121" y="96.9">GND</text>
<text x="154" y="101.2">PIO0_9</text>
<text x="231.6" y="97.1">0R</text>
<text x="32.1" y="106.3">PIO2_0</text>
<text x="187" y="106.3">N21</text>
<text x="212.4" y="104.5">R26</text>
<text x="258.1" y="106.3">PIO3_5</text>
<text x="32.1" y="108.8">PIO2_1</text>
<text x="32.1" y="111.4">PIO2_2</text>
<text x="32.1" y="113.9">PIO2_3</text>
<text x="213.8" y="109.8">0R</text>
<text x="230.2" y="112.1">R27</text>
<text x="258.1" y="113.9">PIO2_5</text>
<text x="26.3" y="117.6" transform="rotate(-90 26.3 117.6)">PIO2_[0..11]</text>
<text x="32.1" y="116.4">N18</text>
<text x="32.1" y="119">N21</text>
<text x="231.6" y="117.5">0R</text>
<text x="32.1" y="121.5">PIO2_6</text>
<text x="32.1" y="124.1">PIO2_7</text>
<text x="231.6" y="124.8">R1</text>
<text x="32.1" y="126.6">PIO2_8</text>
<text x="32.1" y="129.1">PIO2_9</text>
<text x="32.1" y="131.7">PIO2_10</text>
<text x="230.7" y="130.1">10k</text>
<text x="252" y="129.7" transform="rotate(-90 252 129.7)">+3,3V</text>
<text x="32.1" y="134.2">PIO2_11</text>
<text x="159.1" y="136.8">PIO0_3</text>
<text x="177.1" y="134.2" transform="rotate(-90 177.1 134.2)">J7</text>
<text x="183.5" y="136" transform="rotate(-90 183.5 136)">ISPSEL</text>
<text x="194.9" y="134.5" transform="rotate(-90 194.9 134.5)">J1</text>
<text x="201.5" y="136" transform="rotate(-90 201.5 136)">UVBUS</text>
<text x="231.6" y="135">R2</text>
<text x="110.8" y="141.8">XTALIN</text>
<text x="131.9" y="140.8" transform="rotate(-90 131.9 140.8)">C5</text>
<text x="137.3" y="141.1" transform="rotate(-90 137.3 141.1)">22p</text>
<text x="229.3" y="140.3">100k</text>
<text x="32.1" y="144.4">PIO3_0</text>
<text x="32.1" y="146.9">PIO3_1</text>
<text x="32.1" y="149.4">PIO3_2</text>
<text x="26.3" y="154.5" transform="rotate(-90 26.3 154.5)">PIO3_[0..5]</text>
<text x="32.1" y="152">PIO3_3</text>
<text x="110.8" y="152">XTALOUT</text>
<text x="122.3" y="155.8">Q4</text>
<text x="132.2" y="155.8" transform="rotate(-90 132.2 155.8)">C6</text>
<text x="159.1" y="154.5">USB_VBUS</text>
<text x="195.4" y="152" transform="rotate(-90 195.4 152)">R45</text>
<text x="200.7" y="151.5" transform="rotate(-90 200.7 151.5)">10k</text>
<text x="122.3" y="158.3">12MHz</text>
<text x="137.3" y="156.9" transform="rotate(-90 137.3 156.9)">22p</text>
</g>
<g font-size="2.8" fill="#f00">
<text x="214.3" y="79.6" transform="rotate(-90 214.3 79.6)">populated for Devices</text>
<text x="232.1" y="79.6" transform="rotate(-90 232.1 79.6)">populated for Devices</text>
<text x="170.5" y="134.2" transform="rotate(-90 170.5 134.2)">populated for Devices</text>
<text x="204.8" y="162.1" transform="rotate(-90 204.8 162.1)">populated for Devices</text>
</g>
<g font-size="2.8" fill="#808000">
<text x="156.6" y="98.7">SWO</text>
<text x="48.6" y="172.3">MCB1114</text>
<text x="48.6" y="168.5">Board Name</text>
<text x="65.1" y="172.3">LPC1114FBD48/301</text>
<text x="65.1" y="168.5">Device</text>
<text x="92.4" y="168.5">CAN USB</text>
<text x="94.3" y="172.3">-</text>
<text x="101.3" y="172.3">-</text>
<text x="48.6" y="174.8">MCB11C14</text>
<text x="48.6" y="177.4">MCB11U2x</text>
<text x="48.6" y="179.9">MCB1313</text>
<text x="65.1" y="174.8">LPC11C14FBD48/301</text>
<text x="65.1" y="177.4">LPC11U2xFBD48</text>
<text x="65.1" y="179.9">LPC1313FBD48</text>
<text x="93.9" y="174.8">X</text>
<text x="94.3" y="177.4">-</text>
<text x="94.3" y="179.9">-</text>
<text x="100.9" y="177.4">X</text>
<text x="101.3" y="174.8">-</text>
<text x="101.3" y="179.9">-</text>
<text x="48.6" y="182.5">MCB1343</text>
<text x="65.1" y="182.5">LPC1343FBD48</text>
<text x="94.3" y="182.5">-</text>
<text x="100.9" y="182.5">X</text>
</g>
<g font-size="2.8" fill="#800000">
<text x="227.7" y="187.5">Project-Version:</text>
<text x="227.7" y="192.6">Date / Time:</text>
<text x="227.7" y="197.7">Sheet:</text>
</g>
<g font-size="2.4" fill="#808080">
<text x="43.8" y="29.7">3</text>
<text x="108.1" y="29.7">19</text>
<text x="42.6" y="34.8">10</text>
<text x="43.8" y="32.3">4</text>
<text x="49.7" y="30.9">PIO0_0/RESET/</text>
<text x="49.7" y="33.4">PIO0_1/...</text>
<text x="49.7" y="35.9">PIO0_2/SSEL/CT16B0_CAP0</text>
<text x="94.6" y="30.9">USB_DM</text>
<text x="42.6" y="37.4">14</text>
<text x="42.6" y="39.9">15</text>
<text x="49.7" y="38.5">PIO0_3/USB_VBUS</text>
<text x="49.7" y="41">PIO0_4/SCL</text>
<text x="42.6" y="42.4">16</text>
<text x="42.6" y="45">22</text>
<text x="42.6" y="47.5">23</text>
<text x="49.7" y="43.6">PIO0_5/SDA</text>
<text x="49.7" y="46.1">PIO0_6/USB_CONNECT//SCK</text>
<text x="42.6" y="50.1">27</text>
<text x="42.6" y="52.6">28</text>
<text x="49.7" y="48.6">PIO0_7/CTS/</text>
<text x="49.7" y="51.2">PIO0_8/MISO/CT16B0_MAT0</text>
<text x="49.7" y="53.7">PIO0_9/MOSI/CT16B0_MAT1/TRACE_SWV</text>
<text x="94.9" y="51.2">USB_DP</text>
<text x="108.1" y="50.1">20</text>
<text x="42.6" y="55.1">29</text>
<text x="42.6" y="57.7">32</text>
<text x="49.7" y="56.3">PIO0_10/SCK/CT16B0_MAT2/TCK</text>
<text x="49.7" y="58.8">PIO0_11/AD0/CT32B0_MAT3/TDI</text>
<text x="42.6" y="67.8">33</text>
<text x="42.6" y="70.4">34</text>
<text x="49.7" y="68.9">PIO1_0/AD1/CT32B1_CAP0/TMS</text>
<text x="49.7" y="71.5">PIO1_1/AD2/CT32B1_MAT0/TDO</text>
<text x="97.7" y="69">VDD1</text>
<text x="108.1" y="67.8">44</text>
<text x="42.6" y="72.9">35</text>
<text x="42.6" y="75.5">39</text>
<text x="42.6" y="78">40</text>
<text x="49.7" y="74">PIO1_2/AD3/CT32B1_MAT1/TRST/</text>
<text x="49.7" y="76.6">PIO1_3/AD4/CT32B1_MAT2/SWD</text>
<text x="108.1" y="78">8</text>
<text x="42.6" y="80.5">45</text>
<text x="42.6" y="83.1">46</text>
<text x="49.7" y="79.1">PIO1_4/AD5/CT32B1_MAT3/WAKEUP</text>
<text x="49.7" y="81.6">PIO1_5/RTS//CT32B0_CAP0</text>
<text x="97.7" y="79.1">VDD2</text>
<text x="129" y="83.1">2</text>
<text x="42.6" y="85.6">47</text>
<text x="43.8" y="88.1">9</text>
<text x="49.7" y="84.2">PIO1_6/RXD/CT32B0_MAT0</text>
<text x="49.7" y="86.7">PIO1_7/TXD/CT32B0_MAT1</text>
<text x="49.7" y="89.3">PIO1_8/CT16B1_CAP0</text>
<text x="129" y="85.6">1</text>
<text x="42.6" y="90.7">17</text>
<text x="42.6" y="93.2">30</text>
<text x="42.6" y="95.8">42</text>
<text x="49.7" y="91.8">PIO1_9/CT16B1_MAT0</text>
<text x="49.7" y="94.3">PIO1_10/AD6/CT16B1_MAT1</text>
<text x="129" y="95.8">2</text>
<text x="129" y="93.2">3</text>
<text x="49.7" y="96.9">PIO1_11/AD7</text>
<text x="129" y="98.3">1</text>
<text x="43.8" y="105.9">2</text>
<text x="49.7" y="107">PIO2_0/DTR/</text>
<text x="98" y="107">VSS1</text>
<text x="108.1" y="105.9">41</text>
<text x="42.6" y="108.5">13</text>
<text x="42.6" y="111">26</text>
<text x="42.6" y="113.5">38</text>
<text x="49.7" y="109.6">PIO2_1/DSR/</text>
<text x="49.7" y="112.1">PIO2_2/DCD/</text>
<text x="42.6" y="116.1">18</text>
<text x="42.6" y="118.6">21</text>
<text x="49.7" y="117.2">PIO2_4</text>
<text x="49.7" y="119.7">PIO2_5</text>
<text x="49.7" y="114.7">PIO2_3/RI/</text>
<text x="98" y="117.2">VSS2</text>
<text x="108.1" y="116.1">5</text>
<text x="42.8" y="123.7">11</text>
<text x="43.8" y="121.2">1</text>
<text x="49.7" y="124.8">PIO2_7</text>
<text x="49.7" y="122.3">PIO2_6</text>
<text x="42.6" y="126.2">12</text>
<text x="42.6" y="128.8">24</text>
<text x="42.6" y="131.3">25</text>
<text x="49.7" y="127.4">PIO2_8</text>
<text x="49.7" y="129.9">PIO2_9</text>
<text x="42.6" y="133.9">31</text>
<text x="49.7" y="132.4">PIO2_10</text>
<text x="49.7" y="135">PIO2_11/SCK</text>
<text x="179.8" y="136.4">1</text>
<text x="179.8" y="133.9">2</text>
<text x="197.5" y="133.9">1</text>
<text x="197.5" y="136.4">2</text>
<text x="96.1" y="142.6">XTALIN</text>
<text x="108.1" y="141.5">6</text>
<text x="197.5" y="138.9">3</text>
<text x="42.6" y="144">36</text>
<text x="42.6" y="146.6">37</text>
<text x="42.6" y="149.1">43</text>
<text x="49.7" y="145.1">PIO3_0</text>
<text x="49.7" y="147.7">PIO3_1</text>
<text x="42.6" y="151.6">48</text>
<text x="49.7" y="150.2">PIO3_2</text>
<text x="49.7" y="152.7">PIO3_3</text>
<text x="93.7" y="152.8">XTALOUT</text>
<text x="108.1" y="151.6">7</text>
</g>
</svg>
